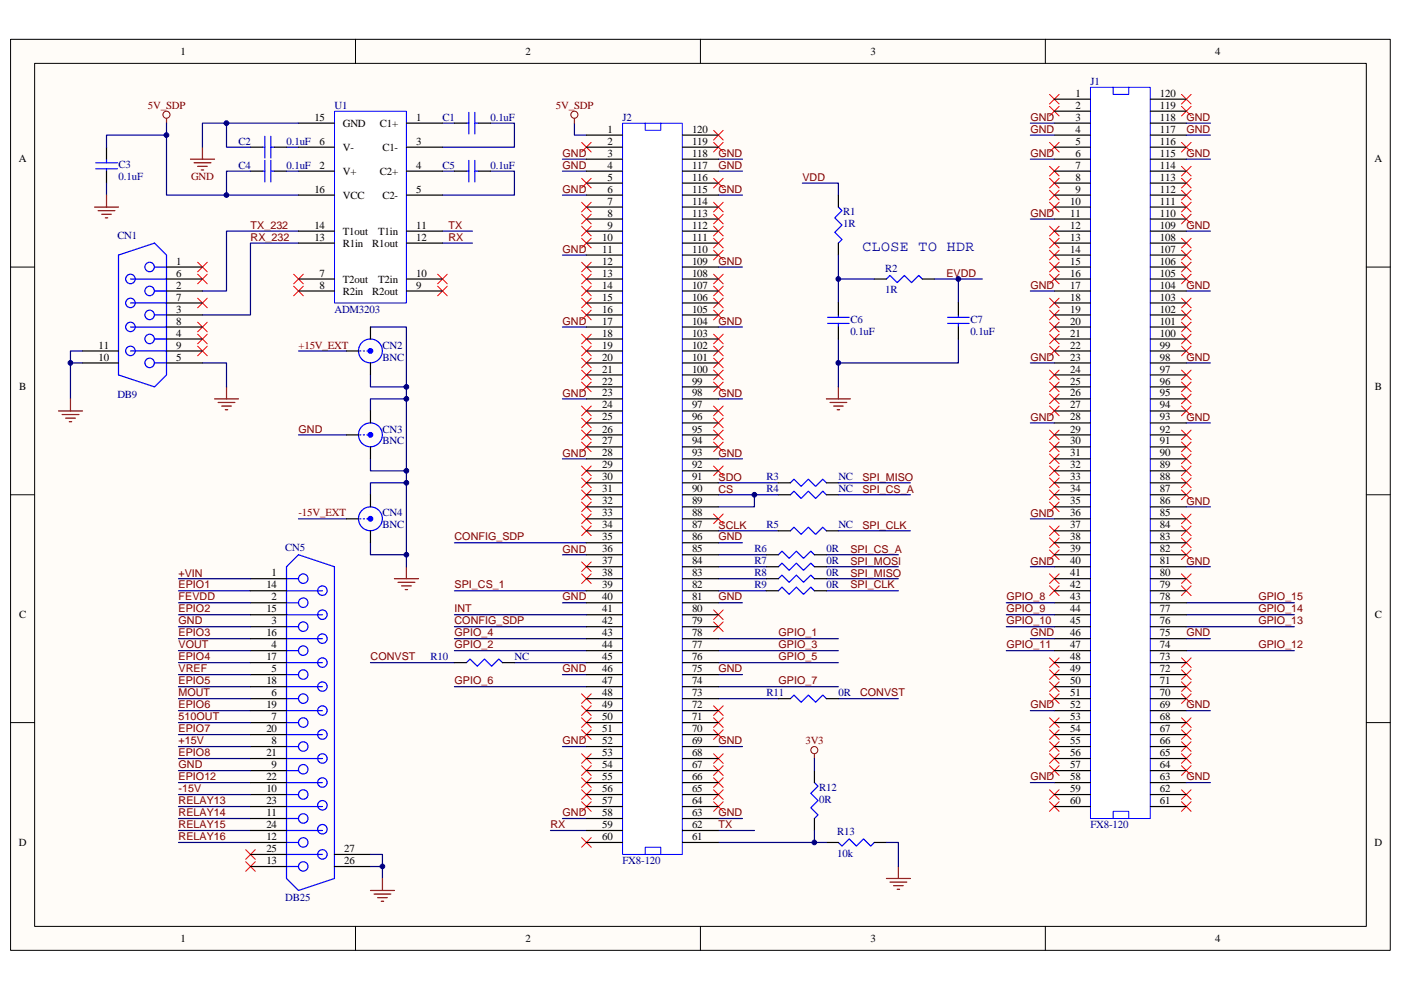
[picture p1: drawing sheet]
<svg xmlns="http://www.w3.org/2000/svg" width="297mm" height="210mm" viewBox="0 0 297 210" stroke-linecap="round" stroke-linejoin="round" font-family="sans-serif">
<path d="M2.3 8.4h292.5v193.2h-292.5z" fill="#fffcf8"/>
<path d="M2.2 8.3h292.6v193.3h-292.6z" fill="none" stroke="#000" stroke-width=".21"/>
<path d="M7.4 13.5h282.3v183h-282.3z" fill="#fffcf8"/>
<g fill="none" stroke="#000" stroke-width=".21">
<path d="M7.3 13.4h282.4v183.1h-282.4zM75.4 8.3v5.1M148.5 8.3v5.1M221.6 8.3v5.1M2.2 56.6h5.1M289.7 56.6h5.1M2.2 104.9h5.1M289.7 104.9h5.1M2.2 153.3h5.1M289.7 153.3h5.1M75.4 196.5v5.1M148.5 196.5v5.1"/>
<path d="M221.6 196.5v5.1"/>
</g>
<path d="M213.4 138h10.1M251.5 138h22.9M251.5 132.9h22.9M251.5 130.4h22.9M251.5 127.8h22.9" fill="none" stroke="#000080" stroke-width=".25"/>
<g fill="none" stroke="#f00" stroke-width=".21">
<path d="M222.5 20l2.1 2.1M222.5 22.6l2.1 2M222.5 30.2l2.1 2M222.5 35.3l2.1 2M222.5 37.8l2.1 2.1M224.6 20l-2.1 2.1M224.6 22.6l-2.1 2M224.6 30.2l-2.1 2M224.6 35.3l-2.1 2M224.6 37.8l-2.1 2.1M250.5 22.6l2 2M250.5 20l2 2.1"/>
<path d="M250.5 37.8l2 2.1M250.5 35.3l2 2M250.5 30.2l2 2M252.5 22.6l-2 2M252.5 20l-2 2.1M252.5 37.8l-2 2.1M252.5 35.3l-2 2M252.5 30.2l-2 2M222.5 40.4l2.1 2M222.5 42.9l2.1 2M222.5 48l2.1 2M222.5 50.5l2.1 2.1"/>
<path d="M222.5 53.1l2.1 2M222.5 55.6l2.1 2.1M222.5 58.2l2.1 2M224.6 40.4l-2.1 2M224.6 42.9l-2.1 2M224.6 58.2l-2.1 2M224.6 48l-2.1 2M224.6 50.5l-2.1 2.1M224.6 53.1l-2.1 2M224.6 55.6l-2.1 2.1M250.5 42.9l2 2M250.5 40.4l2 2"/>
<path d="M250.5 45.4l2 2.1M250.5 50.5l2 2.1M250.5 53.1l2 2M250.5 55.6l2 2.1M250.5 58.2l2 2M252.5 42.9l-2 2M252.5 40.4l-2 2M252.5 45.4l-2 2.1M252.5 50.5l-2 2.1M252.5 53.1l-2 2M252.5 55.6l-2 2.1M252.5 58.2l-2 2"/>
<path d="M222.5 63.2l2.1 2.1M222.5 65.8l2.1 2M222.5 68.3l2.1 2.1M222.5 70.9l2.1 2M222.5 73.4l2.1 2.1M222.5 78.5l2.1 2M224.6 70.9l-2.1 2M224.6 68.3l-2.1 2.1M224.6 63.2l-2.1 2.1M224.6 65.8l-2.1 2M224.6 73.4l-2.1 2.1M224.6 78.5l-2.1 2"/>
<path d="M250.5 78.5l2 2M250.5 63.2l2 2.1M250.5 65.8l2 2M250.5 68.3l2 2.1M250.5 70.9l2 2M250.5 73.4l2 2.1M252.5 63.2l-2 2.1M252.5 68.3l-2 2.1M252.5 70.9l-2 2M252.5 73.4l-2 2.1M252.5 78.5l-2 2M252.5 65.8l-2 2"/>
<path d="M222.5 81l2.1 2.1M222.5 83.6l2.1 2M222.5 86.1l2.1 2.1M222.5 91.2l2.1 2.1M222.5 93.8l2.1 2M222.5 96.3l2.1 2M222.5 98.8l2.1 2.1M224.6 81l-2.1 2.1M224.6 83.6l-2.1 2M224.6 86.1l-2.1 2.1M224.6 91.2l-2.1 2.1M224.6 93.8l-2.1 2"/>
<path d="M224.6 96.3l-2.1 2M224.6 98.8l-2.1 2.1M250.5 96.3l2 2M250.5 98.8l2 2.1M250.5 91.2l2 2.1M250.5 93.8l2 2M250.5 81l2 2.1M250.5 83.6l2 2M250.5 86.1l2 2.1M252.5 83.6l-2 2M252.5 93.8l-2 2M252.5 91.2l-2 2.1"/>
<path d="M252.5 96.3l-2 2M252.5 98.8l-2 2.1M252.5 81l-2 2.1M252.5 86.1l-2 2.1M222.5 101.4l2.1 2M222.5 103.9l2.1 2.1M222.5 106.5l2.1 2M222.5 111.6l2.1 2M222.5 114.1l2.1 2M222.5 116.6l2.1 2.1M224.6 101.4l-2.1 2M224.6 103.9l-2.1 2.1"/>
<path d="M224.6 106.5l-2.1 2M224.6 111.6l-2.1 2M224.6 114.1l-2.1 2M224.6 116.6l-2.1 2.1M250.5 101.4l2 2M250.5 116.6l2 2.1M250.5 114.1l2 2M250.5 111.6l2 2M250.5 109l2 2.1M250.5 103.9l2 2.1M252.5 116.6l-2 2.1M252.5 114.1l-2 2"/>
<path d="M252.5 111.6l-2 2M252.5 109l-2 2.1M252.5 101.4l-2 2M252.5 103.9l-2 2.1M222.5 121.7l2.1 2.1M222.5 124.3l2.1 2M222.5 139.5l2.1 2.1M224.6 121.7l-2.1 2.1M224.6 124.3l-2.1 2M224.6 139.5l-2.1 2.1M250.5 139.5l2 2.1M250.5 124.3l2 2"/>
<path d="M250.5 121.7l2 2.1M252.5 139.5l-2 2.1M252.5 124.3l-2 2M252.5 121.7l-2 2.1M222.5 142.1l2.1 2M222.5 144.6l2.1 2.1M222.5 147.2l2.1 2M222.5 152.3l2.1 2M222.5 154.8l2.1 2M222.5 157.3l2.1 2.1M222.5 159.9l2.1 2M224.6 142.1l-2.1 2"/>
<path d="M224.6 144.6l-2.1 2.1M224.6 147.2l-2.1 2M224.6 152.3l-2.1 2M224.6 154.8l-2.1 2M224.6 157.3l-2.1 2.1M224.6 159.9l-2.1 2M250.5 152.3l2 2M250.5 154.8l2 2M250.5 157.3l2 2.1M250.5 159.9l2 2M250.5 142.1l2 2M250.5 144.6l2 2.1"/>
<path d="M250.5 147.2l2 2M252.5 152.3l-2 2M252.5 154.8l-2 2M252.5 157.3l-2 2.1M252.5 159.9l-2 2M252.5 142.1l-2 2M252.5 144.6l-2 2.1M252.5 147.2l-2 2M222.5 162.4l2.1 2.1M222.5 167.5l2.1 2M222.5 170.1l2.1 2M224.6 162.4l-2.1 2.1"/>
<path d="M224.6 167.5l-2.1 2M224.6 170.1l-2.1 2M250.5 170.1l2 2M250.5 167.5l2 2M250.5 162.4l2 2.1M252.5 170.1l-2 2M252.5 167.5l-2 2M252.5 162.4l-2 2.1"/>
</g>
<path d="M231.2 18.5h12.7v155.1h-12.7z" fill="#fff"/>
<path d="M231.2 18.5h12.7v155.1h-12.7zM236 18.5v1.5h3.3v-1.5M236 173.6v-1.5h3.3v1.5" fill="none" stroke="#00f" stroke-width=".21"/>
<g fill="none" stroke="#000" stroke-width=".25">
<path d="M22.6 31.2v2.6M22.6 36.3v2.5M53.1 31.2h2.5M53.1 36.3h2.5M58.2 31.2h2.5M58.2 36.3h2.5M96.3 26.1h2.6M96.3 36.3h2.6M101.4 26.1h2.6M101.4 36.3h2.6M223.5 21h7.7M223.5 23.6h7.7"/>
<path d="M223.5 26.1h7.7M223.5 28.7h7.7M223.5 31.2h7.7M223.5 33.8h7.7M223.5 36.3h7.7M223.5 38.8h7.7M243.9 21h7.6M243.9 23.6h7.6M243.9 26.1h7.6M243.9 28.7h7.6M243.9 31.2h7.6M243.9 33.8h7.6"/>
<path d="M243.9 36.3h7.6M243.9 38.8h7.6M223.5 41.4h7.7M223.5 43.9h7.7M223.5 46.5h7.7M223.5 49h7.7M223.5 51.6h7.7M223.5 54.1h7.7M223.5 56.6h7.7M223.5 59.2h7.7M243.9 41.4h7.6M243.9 43.9h7.6"/>
<path d="M243.9 46.5h7.6M243.9 49h7.6M243.9 51.6h7.6M243.9 54.1h7.6M243.9 56.6h7.6M243.9 59.2h7.6M223.5 61.7h7.7M223.5 64.3h7.7M223.5 66.8h7.7M223.5 69.4h7.7M223.5 71.9h7.7M223.5 74.4h7.7"/>
<path d="M223.5 77h7.7M223.5 79.5h7.7M243.9 61.7h7.6M243.9 64.3h7.6M243.9 66.8h7.6M243.9 69.4h7.6M243.9 71.9h7.6M243.9 74.4h7.6M243.9 77h7.6M243.9 79.5h7.6M223.5 82.1h7.7M223.5 84.6h7.7"/>
<path d="M223.5 87.2h7.7M223.5 89.7h7.7M223.5 92.2h7.7M223.5 94.8h7.7M223.5 97.3h7.7M223.5 99.9h7.7M243.9 82.1h7.6M243.9 84.6h7.6M243.9 87.2h7.6M243.9 89.7h7.6M243.9 92.2h7.6M243.9 94.8h7.6"/>
<path d="M243.9 97.3h7.6M243.9 99.9h7.6M162.5 117.7h2.5M165 102.4h2.6M165 104.9h2.6M165 112.6h2.6M172.7 117.7h2.5M175.2 102.4h2.6M175.2 104.9h2.6M175.2 112.6h2.6M223.5 102.4h7.7M223.5 104.9h7.7"/>
<path d="M223.5 107.5h7.7M223.5 110h7.7M223.5 112.6h7.7M223.5 115.1h7.7M223.5 117.7h7.7M243.9 102.4h7.6M243.9 104.9h7.6M243.9 107.5h7.6M243.9 110h7.6M243.9 112.6h7.6M243.9 115.1h7.6M243.9 117.7h7.6"/>
<path d="M162.5 120.2h2.5M162.5 122.7h2.5M162.5 125.3h2.5M172.7 120.2h2.5M172.7 122.7h2.5M172.7 125.3h2.5M223.5 120.2h7.7M223.5 122.7h7.7M223.5 125.3h7.7M223.5 127.8h7.7M223.5 130.4h7.7M223.5 132.9h7.7"/>
<path d="M223.5 135.5h7.7M223.5 138h7.7M243.9 120.2h7.6M243.9 122.7h7.6M243.9 125.3h7.6M243.9 127.8h7.6M243.9 130.4h7.6M243.9 132.9h7.6M243.9 135.5h7.6M243.9 138h7.6M96.3 140.5h2.6M106.5 140.5h2.6"/>
<path d="M165 148.2h2.6M175.2 148.2h2.6M223.5 140.5h7.7M223.5 143.1h7.7M223.5 145.6h7.7M223.5 148.2h7.7M223.5 150.7h7.7M223.5 153.3h7.7M223.5 155.8h7.7M223.5 158.3h7.7M243.9 140.5h7.6M243.9 143.1h7.6"/>
<path d="M243.9 145.6h7.6M243.9 148.2h7.6M243.9 150.7h7.6M243.9 153.3h7.6M243.9 155.8h7.6M243.9 158.3h7.6M172.7 163.4v2.6M172.7 173.6v2.5M175.2 178.7h2.6M185.4 178.7h2.5M223.5 160.9h7.7M223.5 163.4h7.7"/>
<path d="M223.5 166h7.7M223.5 168.5h7.7M223.5 171.1h7.7M243.9 160.9h7.6M243.9 163.4h7.6M243.9 166h7.6M243.9 168.5h7.6M243.9 171.1h7.6"/>
</g>
<g fill="none" stroke="#000080" stroke-width=".25">
<path d="M22.6 38.8v2.6M35.3 26.1v15.3h28M35.3 28.7h-12.7v2.5M48 26.1h-5.1v5.1M60.7 31.2h2.6M93.8 26.1h2.5M93.8 36.3h2.5M104 36.3h5.1v5.1h-15.3M104 26.1h5.1v5.1h-15.3M119.2 33.8h5.1M119.2 36.3h5.1M121.8 26.1v2.6h2.5"/>
<path d="M152.3 33.8h5.1M152.3 36.3h5.1M218.5 33.8h5M218.5 28.7h5M218.5 26.1h5M251.5 33.8h5.1M251.5 28.7h5.1M251.5 26.1h5.1M63.3 49h-15.3v12.7h-5.1M63.3 51.6h-10.2v15.2h-10.2M93.8 49h6.4M93.8 51.6h6.4"/>
<path d="M119.2 41.4h5.1M119.2 54.1h5.1M152.3 41.4h5.1M152.3 56.6h5.1M218.5 46.5h5M251.5 49h5.1M42.9 77h5.1v5.1M119.2 69.4h5.1M152.3 69.4h5.1M218.5 77h5M218.5 61.7h5M251.5 77h5.1"/>
<path d="M251.5 61.7h5.1M119.2 84.6h5.1M119.2 97.3h5.1M152.3 84.6h5.1M152.3 97.3h5.1M218.5 89.7h5M251.5 89.7h5.1M96.3 115.1h28M119.2 117.7h5.1M152.3 112.6h12.7M152.3 102.4h12.7M152.3 117.7h10.2"/>
<path d="M152.3 115.1h5.1M160 104.9h5M175.2 117.7h15.3M177.8 112.6h15.2M177.8 102.4h15.2M177.8 104.9h15.2M218.5 110h5M251.5 107.5h5.1M96.3 132.9h28M96.3 135.5h28M96.3 125.3h28M96.3 138h28"/>
<path d="M119.2 127.8h5.1M152.3 135.5h25.5M152.3 138h25.5M152.3 120.2h10.2M152.3 125.3h10.2M152.3 122.7h10.2M152.3 127.8h5.1M175.2 120.2h15.3M175.2 125.3h15.3M175.2 122.7h15.3M213.4 132.9h10.1M213.4 130.4h10.1"/>
<path d="M213.4 127.8h10.1M218.5 135.5h5M218.5 120.2h5M251.5 135.5h5.1M251.5 120.2h5.1M78.5 140.5h17.8M96.3 145.6h28M109.1 140.5h15.2M119.2 143.1h5.1M119.2 158.3h5.1M152.3 145.6h25.5M152.3 140.5h25.5"/>
<path d="M152.3 148.2h12.7M152.3 143.1h5.1M152.3 158.3h5.1M177.8 148.2h12.7M218.5 150.7h5M251.5 150.7h5.1M116.7 176.1h7.6M119.2 173.6h5.1M152.3 173.6h5.1M152.3 176.1h7.7M172.7 160.9v2.5M172.7 178.7h2.5"/>
<path d="M187.9 178.7h2.6v5.1M218.5 166h5M251.5 166h5.1"/>
</g>
<g fill="none" stroke="#800000" stroke-width=".21">
<circle cx="35.3" cy="24.3" r=".75"/>
<circle cx="121.8" cy="24.3" r=".75"/>
<circle cx="172.6" cy="159.1" r=".75"/>
</g>
<g fill="none" stroke="#800000" stroke-width=".25">
<path d="M35.3 25.1v1M40.4 33.8h5.1M41.1 34.5h3.6M41.9 35.3h2M42.7 36h.5M42.9 31.2v2.6M121.8 25.1v1M20 43.9h5.1M20.8 44.7h3.6M21.6 45.4h2M22.3 46.2h.5M22.6 41.4v2.5"/>
<path d="M45.5 84.6h5.1M46.2 85.4h3.6M47 86.1h2M47.8 86.9h.5M48 82.1v2.5M172.7 159.9v1M187.9 186.3h5.1M188.7 187.1h3.6M189.5 187.9h2M190.2 188.6h.5M190.5 183.8v2.5"/>
</g>
<g fill="none" stroke="#00f" stroke-width=".25">
<path d="M20.3 34.5h4.6M20.3 35.8h4.6M22.6 33.8v.7M22.6 35.8v.5M55.6 31.2h.6M55.6 36.3h.6M56.2 28.9v4.6M56.2 34v4.6M57.4 31.2h.8M57.4 36.3h.8M57.4 28.9v4.6M57.4 34v4.6"/>
<path d="M98.9 26.1h.5M98.9 36.3h.5M99.4 23.8v4.6M99.4 34v4.6M100.7 23.8v4.6M100.7 34v4.6M100.7 26.1h.7M100.7 36.3h.7M165 117.7l.8-.8 1.5 1.5 1.5-1.5 1.6 1.5 1.5-1.5 .8 .8M167.6 102.4l.7-.8 1.6 1.6 1.5-1.6 1.5 1.6 1.6-1.6 .7 .8M167.6 104.9l.7-.7 1.6 1.5 1.5-1.5 1.5 1.5 1.6-1.5 .7 .7M167.6 112.6l.7-.8 1.6 1.5 1.5-1.5 1.5 1.5 1.6-1.5 .7 .8"/>
<path d="M165 120.2l.8-.8 1.5 1.6 1.5-1.6 1.6 1.6 1.5-1.6 .8 .8M165 122.7l.8-.7 1.5 1.5 1.5-1.5 1.6 1.5 1.5-1.5 .8 .7M165 125.3l.8-.8 1.5 1.6 1.5-1.6 1.6 1.6 1.5-1.6 .8 .8M98.9 140.5l.7-.7 1.6 1.5 1.5-1.5 1.5 1.5 1.6-1.5 .7 .7M167.6 148.2l.7-.8 1.6 1.5 1.5-1.5 1.5 1.5 1.6-1.5 .7 .8M172.7 166l.7 .8-1.5 1.5 1.5 1.5-1.5 1.5 1.5 1.5-.7 .8M177.8 178.7l.7 .8 1.5-1.6 1.6 1.6 1.5-1.6 1.5 1.6 .8-.8"/>
</g>
<g fill="none" stroke="#f00" stroke-width=".21">
<path d="M123.3 30.2l2 2M123.3 37.8l2 2.1M125.3 30.2l-2 2M125.3 37.8l-2 2.1M151.3 37.8l2 2.1M151.3 30.2l2 2M151.3 27.6l2 2.1M153.3 37.8l-2 2.1M153.3 30.2l-2 2M153.3 27.6l-2 2.1M41.9 55.6l2 2.1M41.9 58.2l2 2"/>
<path d="M43.9 55.6l-2 2.1M43.9 58.2l-2 2M62.3 58.2l2 2M64.3 58.2l-2 2M92.8 58.2l2 2M94.8 58.2l-2 2M123.3 42.9l2 2M123.3 45.4l2 2.1M123.3 48l2 2M123.3 50.5l2 2.1M123.3 55.6l2 2.1M123.3 58.2l2 2"/>
<path d="M125.3 42.9l-2 2M125.3 45.4l-2 2.1M125.3 48l-2 2M125.3 50.5l-2 2.1M125.3 55.6l-2 2.1M125.3 58.2l-2 2M151.3 58.2l2 2M151.3 53.1l2 2M151.3 50.5l2 2.1M151.3 48l2 2M151.3 45.4l2 2.1M151.3 42.9l2 2"/>
<path d="M153.3 42.9l-2 2M153.3 45.4l-2 2.1M153.3 50.5l-2 2.1M153.3 58.2l-2 2M153.3 53.1l-2 2M153.3 48l-2 2M41.9 63.2l2 2.1M41.9 68.3l2 2.1M41.9 70.9l2 2M41.9 73.4l2 2.1M43.9 63.2l-2 2.1M43.9 68.3l-2 2.1"/>
<path d="M43.9 70.9l-2 2M43.9 73.4l-2 2.1M62.3 60.7l2 2M64.3 60.7l-2 2M92.8 60.7l2 2M94.8 60.7l-2 2M123.3 60.7l2 2M123.3 63.2l2 2.1M123.3 65.8l2 2M123.3 70.9l2 2M123.3 73.4l2 2.1M123.3 76l2 2"/>
<path d="M123.3 78.5l2 2M125.3 60.7l-2 2M125.3 63.2l-2 2.1M125.3 65.8l-2 2M125.3 70.9l-2 2M125.3 73.4l-2 2.1M125.3 76l-2 2M125.3 78.5l-2 2M151.3 78.5l2 2M151.3 76l2 2M151.3 73.4l2 2.1M151.3 70.9l2 2"/>
<path d="M151.3 65.8l2 2M151.3 63.2l2 2.1M151.3 60.7l2 2M153.3 63.2l-2 2.1M153.3 70.9l-2 2M153.3 73.4l-2 2.1M153.3 78.5l-2 2M153.3 76l-2 2M153.3 65.8l-2 2M153.3 60.7l-2 2M123.3 81l2 2.1M123.3 86.1l2 2.1"/>
<path d="M123.3 88.7l2 2M123.3 91.2l2 2.1M123.3 93.8l2 2M123.3 98.8l2 2.1M125.3 81l-2 2.1M125.3 86.1l-2 2.1M125.3 88.7l-2 2M125.3 91.2l-2 2.1M125.3 93.8l-2 2M125.3 98.8l-2 2.1M151.3 98.8l2 2.1M151.3 93.8l2 2"/>
<path d="M151.3 91.2l2 2.1M151.3 88.7l2 2M151.3 86.1l2 2.1M151.3 81l2 2.1M153.3 81l-2 2.1M153.3 98.8l-2 2.1M153.3 93.8l-2 2M153.3 91.2l-2 2.1M153.3 88.7l-2 2M153.3 86.1l-2 2.1M123.3 101.4l2 2M123.3 103.9l2 2.1"/>
<path d="M123.3 106.5l2 2M123.3 111.6l2 2M123.3 109l2 2.1M123.3 119.2l2 2M125.3 101.4l-2 2M125.3 103.9l-2 2.1M125.3 106.5l-2 2M125.3 111.6l-2 2M125.3 109l-2 2.1M125.3 119.2l-2 2M151.3 109l2 2.1M153.3 109l-2 2.1"/>
<path d="M123.3 121.7l2 2.1M125.3 121.7l-2 2.1M151.3 131.9l2 2M151.3 129.4l2 2M153.3 131.9l-2 2M153.3 129.4l-2 2M123.3 147.2l2 2M123.3 149.7l2 2M123.3 152.3l2 2M123.3 154.8l2 2M123.3 159.9l2 2M125.3 147.2l-2 2"/>
<path d="M125.3 149.7l-2 2M125.3 152.3l-2 2M125.3 154.8l-2 2M125.3 159.9l-2 2M151.3 159.9l2 2M151.3 154.8l2 2M151.3 152.3l2 2M151.3 149.7l2 2M153.3 159.9l-2 2M153.3 154.8l-2 2M153.3 152.3l-2 2M153.3 149.7l-2 2"/>
<path d="M123.3 162.4l2 2.1M123.3 165l2 2M123.3 167.5l2 2M123.3 170.1l2 2M123.3 177.7l2 2M125.3 162.4l-2 2.1M125.3 165l-2 2M125.3 167.5l-2 2M125.3 170.1l-2 2M125.3 177.7l-2 2M151.3 170.1l2 2M151.3 167.5l2 2"/>
<path d="M151.3 165l2 2M151.3 162.4l2 2.1M153.3 170.1l-2 2M153.3 167.5l-2 2M153.3 165l-2 2M153.3 162.4l-2 2.1"/>
</g>
<path d="M70.9 23.6h15.3v40.7h-15.3z" fill="#fff"/>
<path d="M70.9 23.6h15.3v40.7h-15.3z" fill="none" stroke="#00f" stroke-width=".21"/>
<g fill="none" stroke="#000" stroke-width=".25">
<path d="M63.3 36.3h7.6M63.3 31.2h7.6M63.3 26.1h7.6M86.2 36.3h7.6M86.2 31.2h7.6M86.2 26.1h7.6M63.3 59.2h7.6M63.3 51.6h7.6M63.3 49h7.6M63.3 41.4h7.6M86.2 59.2h7.6M86.2 51.6h7.6"/>
<path d="M86.2 49h7.6M86.2 41.4h7.6M177.8 41.4v2.5M177.8 51.6v2.5M185.4 59.2h2.5M195.6 59.2h2.5M63.3 61.7h7.6M73.5 74.4h2.5M78.5 69.4v2.5M78.5 77v2.5M86.2 61.7h7.6M177.8 64.3v2.5"/>
<path d="M177.8 69.4v2.5M203.2 64.3v2.5M203.2 69.4v2.5M73.5 92.2h2.5M78.5 87.2v2.5M78.5 94.8v2.5M73.5 110h2.5M78.5 104.9v2.6M78.5 112.6v2.5"/>
</g>
<g fill="none" stroke="#000080" stroke-width=".25">
<path d="M53.1 36.3h-5.1v5.1M60.7 36.3h2.6M63.3 26.1h-15.3v5.1h5.1M170.1 38.8h7.7v2.6M177.8 54.1v5.1h7.6M177.8 59.2v5.1M198.1 59.2h10.2M203.2 59.2v5.1M63.3 74.4h10.2M78.5 79.5v2.6h7.7M78.5 69.4h7.7v50.8M177.8 71.9v10.2"/>
<path d="M203.2 71.9v5.1h-25.4M63.3 92.2h10.2M78.5 97.3v2.6h7.7M86.2 84.6h-7.7v2.6M63.3 110h10.2M78.5 115.1v2.6h7.7M86.2 102.4h-7.7v2.5M152.3 104.9h7.7v2.6h-7.7M37.8 135.5h15.3M37.8 130.4h15.3M37.8 155.8h15.3M37.8 140.5h15.3"/>
<path d="M37.8 145.6h15.3M37.8 150.7h15.3M37.8 173.6h15.3M37.8 178.7h15.3M37.8 160.9h15.3M37.8 166h15.3M37.8 171.1h15.3M37.8 176.1h15.3M172.7 176.1v2.6h-20.4"/>
</g>
<path d="M52.1 182.8l2 2M54.1 182.8l-2 2" fill="none" stroke="#f00" stroke-width=".21"/>
<path d="M175.2 84.6h5.1M176 85.4h3.5M176.7 86.1h2.1M177.5 86.9h.5M177.8 82.1v2.5M83.6 122.7h5.1M84.4 123.5h3.6M85.2 124.3h2M85.9 125.1h.5M86.2 120.2v2.5" fill="none" stroke="#800000" stroke-width=".25"/>
<g fill="none" stroke="#00f" stroke-width=".25">
<path d="M177.8 43.9l.7 .8-1.5 1.5 1.5 1.5-1.5 1.6 1.5 1.5-.7 .8M187.9 59.2l.8-.8 1.5 1.5 1.5-1.5 1.6 1.5 1.5-1.5 .8 .8M76.3 74.4h.2M77 74.4h.3M77.8 74.4h.2M175.5 68.6h4.5M175.5 67.3h4.5M177.8 66.8v.5M177.8 68.6v.8M200.9 68.6h4.6M200.9 67.3h4.6M203.2 66.8v.5"/>
<path d="M203.2 68.6v.8M76.3 92.2h.2M77 92.2h.3M77.8 92.2h.2M76.3 110h.2M77 110h.3M77.8 110h.2"/>
<circle cx="78.5" cy="74.4" r="2.53"/>
<circle cx="78.5" cy="92.2" r="2.53"/>
<circle cx="78.5" cy="110" r="2.53"/>
</g>
<g fill="#00f" stroke="#00f" stroke-width=".25">
<circle cx="78.5" cy="74.4" r=".5"/>
<circle cx="78.5" cy="92.2" r=".5"/>
<circle cx="78.5" cy="110" r=".5"/>
</g>
<path d="M132 26.2h12.7v155h-12.7z" fill="#fff"/>
<path d="M132 26.1h12.7v155.1h-12.7zM136.8 26.1v1.5h3.3v-1.5M136.8 181.2v-1.5h3.3v1.5" fill="none" stroke="#00f" stroke-width=".21"/>
<g fill="none" stroke="#000" stroke-width=".25">
<path d="M124.3 28.7h7.7M124.3 31.2h7.7M124.3 33.8h7.7M124.3 36.3h7.7M124.3 38.8h7.7M144.7 28.7h7.6M144.7 31.2h7.6M144.7 33.8h7.6M144.7 36.3h7.6M144.7 38.8h7.6M35.3 56.6h7.6M35.3 59.2h7.6"/>
<path d="M124.3 41.4h7.7M124.3 43.9h7.7M124.3 46.5h7.7M124.3 49h7.7M124.3 51.6h7.7M124.3 54.1h7.7M124.3 56.6h7.7M124.3 59.2h7.7M144.7 41.4h7.6M144.7 43.9h7.6M144.7 46.5h7.6M144.7 49h7.6"/>
<path d="M144.7 51.6h7.6M144.7 54.1h7.6M144.7 56.6h7.6M144.7 59.2h7.6M17.5 74.4h7.6M17.5 77h7.6M35.3 61.7h7.6M35.3 64.3h7.6M35.3 66.8h7.6M35.3 69.4h7.6M35.3 71.9h7.6M35.3 74.4h7.6"/>
<path d="M35.3 77h7.6M124.3 61.7h7.7M124.3 64.3h7.7M124.3 66.8h7.7M124.3 69.4h7.7M124.3 71.9h7.7M124.3 74.4h7.7M124.3 77h7.7M124.3 79.5h7.7M144.7 61.7h7.6M144.7 64.3h7.6M144.7 66.8h7.6"/>
<path d="M144.7 69.4h7.6M144.7 71.9h7.6M144.7 74.4h7.6M144.7 77h7.6M144.7 79.5h7.6M124.3 82.1h7.7M124.3 84.6h7.7M124.3 87.2h7.7M124.3 89.7h7.7M124.3 92.2h7.7M124.3 94.8h7.7M124.3 97.3h7.7"/>
<path d="M124.3 99.9h7.7M144.7 82.1h7.6M144.7 84.6h7.6M144.7 87.2h7.6M144.7 89.7h7.6M144.7 92.2h7.6M144.7 94.8h7.6M144.7 97.3h7.6M144.7 99.9h7.6M124.3 102.4h7.7M124.3 104.9h7.7M124.3 107.5h7.7"/>
<path d="M124.3 110h7.7M124.3 112.6h7.7M124.3 115.1h7.7M124.3 117.7h7.7M144.7 102.4h7.6M144.7 104.9h7.6M144.7 107.5h7.6M144.7 110h7.6M144.7 112.6h7.6M144.7 115.1h7.6M144.7 117.7h7.6M53.1 122.7h7.6"/>
<path d="M53.1 125.3h7.6M53.1 127.8h7.6M53.1 130.4h7.6M53.1 132.9h7.6M53.1 135.5h7.6M53.1 138h7.6M124.3 120.2h7.7M124.3 122.7h7.7M124.3 125.3h7.7M124.3 127.8h7.7M124.3 130.4h7.7M124.3 132.9h7.7"/>
<path d="M124.3 135.5h7.7M124.3 138h7.7M144.7 120.2h7.6M144.7 122.7h7.6M144.7 125.3h7.6M144.7 127.8h7.6M144.7 130.4h7.6M144.7 132.9h7.6M144.7 135.5h7.6M144.7 138h7.6M53.1 140.5h7.6M53.1 143.1h7.6"/>
<path d="M53.1 145.6h7.6M53.1 148.2h7.6M53.1 150.7h7.6M53.1 153.3h7.6M53.1 155.8h7.6M53.1 158.3h7.6M124.3 140.5h7.7M124.3 143.1h7.7M124.3 145.6h7.7M124.3 148.2h7.7M124.3 150.7h7.7M124.3 153.3h7.7"/>
<path d="M124.3 155.8h7.7M124.3 158.3h7.7M144.7 140.5h7.6M144.7 143.1h7.6M144.7 145.6h7.6M144.7 148.2h7.6M144.7 150.7h7.6M144.7 153.3h7.6M144.7 155.8h7.6M144.7 158.3h7.6M53.1 160.9h7.6M53.1 163.4h7.6"/>
<path d="M53.1 166h7.6M53.1 168.5h7.6M53.1 171.1h7.6M53.1 173.6h7.6M53.1 176.1h7.6M53.1 178.7h7.6M124.3 160.9h7.7M124.3 163.4h7.7M124.3 166h7.7M124.3 168.5h7.7M124.3 171.1h7.7M124.3 173.6h7.7"/>
<path d="M124.3 176.1h7.7M124.3 178.7h7.7M144.7 160.9h7.6M144.7 163.4h7.6M144.7 166h7.6M144.7 168.5h7.6M144.7 171.1h7.6M144.7 173.6h7.6M144.7 176.1h7.6M144.7 178.7h7.6M53.1 183.8h7.6M53.1 181.2h7.6"/>
<path d="M70.9 183.8h7.6M70.9 181.2h7.6"/>
</g>
<g fill="none" stroke="#000080" stroke-width=".25">
<path d="M14.9 77h2.6M17.5 74.4h-2.6v10.2M37.8 125.3h15.3M37.8 138h15.3M37.8 132.9h15.3M37.8 127.8h15.3M37.8 122.7h15.3M96.3 130.4h28M37.8 158.3h15.3M37.8 153.3h15.3M37.8 148.2h15.3M37.8 143.1h15.3"/>
<path d="M37.8 168.5h15.3M37.8 163.4h15.3M78.5 181.2h2.6v5.1M78.5 183.8h2.6"/>
</g>
<path d="M52.1 180.2l2 2.1M54.1 180.2l-2 2.1" fill="none" stroke="#f00" stroke-width=".21"/>
<g fill="none" stroke="#00f" stroke-width=".25">
<path d="M25.1 54.1l7.7-2.5 2.5 2.5v25.4l-2.5 2.6-7.7-2.6zM27.7 59.2h7.6M32.8 56.6h2.5M27.7 64.3h7.6M27.7 69.4h7.6M27.7 74.4h7.6M32.8 61.7h2.5M32.8 66.8h2.5M32.8 71.9h2.5M32.8 77h2.5M63.3 117.7l7.6 2.5v66.1l-7.6 2.6-2.6-2.6v-66.1zM60.7 122.7h2.6"/>
<path d="M60.7 125.3h7.7M60.7 127.8h2.6M60.7 130.4h7.7M60.7 132.9h2.6M60.7 135.5h7.7M60.7 138h2.6M60.7 140.5h7.7M60.7 143.1h2.6M60.7 145.6h7.7M60.7 148.2h2.6M60.7 150.7h7.7M60.7 153.3h2.6"/>
<path d="M60.7 155.8h7.7M60.7 158.3h2.6M60.7 160.9h7.7M60.7 163.4h2.6M60.7 166h7.7M60.7 168.5h2.6M60.7 171.1h7.7M60.7 173.6h2.6M60.7 176.1h7.7M60.7 178.7h2.6M60.7 181.2h7.7M60.7 183.8h2.6"/>
<circle cx="27.7" cy="59.2" r="1"/>
<circle cx="31.7" cy="56.6" r="1"/>
<circle cx="27.7" cy="64.3" r="1"/>
<circle cx="27.7" cy="74.4" r="1"/>
<circle cx="27.7" cy="69.3" r="1"/>
<circle cx="31.7" cy="61.7" r="1"/>
<circle cx="31.7" cy="77" r="1"/>
<circle cx="31.7" cy="66.8" r="1"/>
<circle cx="31.7" cy="71.9" r="1"/>
<circle cx="64.3" cy="138" r="1.01"/>
<circle cx="64.3" cy="132.9" r="1.01"/>
<circle cx="64.3" cy="122.7" r="1.01"/>
<circle cx="64.3" cy="127.8" r="1.01"/>
<circle cx="68.4" cy="135.5" r="1.01"/>
<circle cx="68.4" cy="125.3" r="1.01"/>
<circle cx="68.4" cy="130.4" r="1"/>
<circle cx="64.3" cy="158.3" r="1.01"/>
<circle cx="64.3" cy="153.3" r="1.01"/>
<circle cx="64.3" cy="143.1" r="1.01"/>
<circle cx="64.3" cy="148.2" r="1.01"/>
<circle cx="68.4" cy="155.8" r="1.01"/>
<circle cx="68.4" cy="140.5" r="1.01"/>
<circle cx="68.4" cy="150.7" r="1"/>
<circle cx="68.4" cy="145.6" r="1"/>
<circle cx="64.3" cy="173.6" r="1.01"/>
<circle cx="64.3" cy="178.7" r="1.01"/>
<circle cx="64.3" cy="163.2" r="1.01"/>
<circle cx="64.3" cy="168.5" r="1.01"/>
<circle cx="68.4" cy="175.9" r="1.01"/>
<circle cx="68.4" cy="170.8" r="1.01"/>
<circle cx="68.4" cy="160.9" r="1.01"/>
<circle cx="68.4" cy="166" r="1"/>
<circle cx="64.3" cy="183.8" r="1"/>
<circle cx="68.4" cy="181.2" r="1.01"/>
</g>
<path d="M12.4 87.2h5.1M13.2 87.9h3.5M13.9 88.7h2.1M14.7 89.5h.5M14.9 84.6v2.6M78.5 188.9h5.1M79.3 189.6h3.6M80.1 190.4h2M80.8 191.2h.5M81.1 186.3v2.6" fill="none" stroke="#800000" stroke-width=".25"/>
<g fill="#000080" stroke="#000080" stroke-width=".21">
<circle cx="14.9" cy="77" r=".49"/>
<circle cx="35.3" cy="28.7" r=".5"/>
<circle cx="48" cy="41.4" r=".5"/>
<circle cx="48" cy="26.1" r=".5"/>
<circle cx="81.1" cy="183.8" r=".49"/>
<circle cx="86.2" cy="117.7" r=".49"/>
<circle cx="86.2" cy="102.4" r=".49"/>
<circle cx="86.2" cy="99.9" r=".49"/>
<circle cx="86.2" cy="84.6" r=".49"/>
<circle cx="86.2" cy="82.1" r=".49"/>
<circle cx="159.9" cy="104.9" r=".5"/>
<circle cx="172.6" cy="178.7" r=".49"/>
<circle cx="177.7" cy="77" r=".5"/>
<circle cx="177.7" cy="59.2" r=".5"/>
<circle cx="203.2" cy="59.2" r=".5"/>
</g>
<text font-size="3.1" fill="#000080" x="182.9" y="53.2">CLOSE TO HDR</text>
<g font-size="2.3">
<text x="38.3" y="11.6">1</text>
<text x="111.4" y="11.6">2</text>
<text x="184.5" y="11.6">3</text>
<text x="257.7" y="11.6">4</text>
<text x="228" y="20.5">1</text>
<text x="228" y="23.1">2</text>
<text x="245.9" y="20.5">120</text>
<text x="245.9" y="23.1">119</text>
<text x="66.7" y="25.6">15</text>
<text x="72.7" y="26.9">GND</text>
<text x="80.6" y="26.9">C1+</text>
<text x="88.2" y="25.6">1</text>
<text x="128.8" y="28.2">1</text>
<text x="146.7" y="28.2">120</text>
<text x="228" y="25.6">3</text>
<text x="228" y="28.2">4</text>
<text x="245.9" y="25.6">118</text>
<text x="245.9" y="28.2">117</text>
<text x="4" y="34.5">A</text>
<text x="67.8" y="35.8">2</text>
<text x="67.8" y="30.7">6</text>
<text x="72.7" y="32">V-</text>
<text x="81.1" y="32">C1-</text>
<text x="88.2" y="30.7">3</text>
<text x="88.2" y="35.8">4</text>
<text x="128.8" y="30.7">2</text>
<text x="128.8" y="33.3">3</text>
<text x="128.8" y="35.8">4</text>
<text x="146.7" y="30.7">119</text>
<text x="146.7" y="33.3">118</text>
<text x="146.7" y="35.8">117</text>
<text x="228" y="30.7">5</text>
<text x="228" y="33.3">6</text>
<text x="228" y="35.8">7</text>
<text x="245.9" y="30.7">116</text>
<text x="245.9" y="33.3">115</text>
<text x="245.9" y="35.8">114</text>
<text x="291.4" y="34.5">A</text>
<text x="66.7" y="40.9">16</text>
<text x="72.7" y="37.1">V+</text>
<text x="80.6" y="37.1">C2+</text>
<text x="88.2" y="40.9">5</text>
<text x="128.8" y="38.3">5</text>
<text x="128.8" y="40.9">6</text>
<text x="146.7" y="38.3">116</text>
<text x="146.7" y="40.9">115</text>
<text x="228" y="38.3">8</text>
<text x="228" y="40.9">9</text>
<text x="245.9" y="38.3">113</text>
<text x="245.9" y="40.9">112</text>
<text x="72.7" y="42.1">VCC</text>
<text x="81.1" y="42.1">C2-</text>
<text x="128.8" y="43.4">7</text>
<text x="128.8" y="46">8</text>
<text x="146.7" y="43.4">114</text>
<text x="146.7" y="46">113</text>
<text x="226.9" y="43.4">10</text>
<text x="226.9" y="46">11</text>
<text x="245.9" y="43.4">111</text>
<text x="245.9" y="46">110</text>
<text x="66.7" y="51">13</text>
<text x="66.7" y="48.5">14</text>
<text x="72.7" y="52.3">R1in</text>
<text x="72.7" y="49.8">T1out</text>
<text x="78.9" y="52.3">R1out</text>
<text x="80.2" y="49.8">T1in</text>
<text x="88.2" y="51">12</text>
<text x="88.2" y="48.5">11</text>
<text x="127.7" y="51">10</text>
<text x="127.7" y="53.6">11</text>
<text x="128.8" y="48.5">9</text>
<text x="146.7" y="48.5">112</text>
<text x="146.7" y="51">111</text>
<text x="146.7" y="53.6">110</text>
<text x="226.9" y="48.5">12</text>
<text x="226.9" y="51">13</text>
<text x="226.9" y="53.6">14</text>
<text x="245.9" y="48.5">109</text>
<text x="245.9" y="51">108</text>
<text x="245.9" y="53.6">107</text>
<text x="37.4" y="56.1">1</text>
<text x="37.4" y="58.7">6</text>
<text x="67.8" y="58.7">7</text>
<text x="72.7" y="59.9">T2out</text>
<text x="80.2" y="59.9">T2in</text>
<text x="88.2" y="58.7">10</text>
<text x="127.7" y="56.1">12</text>
<text x="127.7" y="58.7">13</text>
<text x="146.7" y="56.1">109</text>
<text x="146.7" y="58.7">108</text>
<text x="226.9" y="56.1">15</text>
<text x="226.9" y="58.7">16</text>
<text x="245.9" y="56.1">106</text>
<text x="245.9" y="58.7">105</text>
<text x="37.4" y="61.2">2</text>
<text x="37.4" y="63.8">7</text>
<text x="67.8" y="61.2">8</text>
<text x="72.7" y="62.5">R2in</text>
<text x="78.9" y="62.5">R2out</text>
<text x="88.2" y="61.2">9</text>
<text x="127.7" y="61.2">14</text>
<text x="127.7" y="63.8">15</text>
<text x="146.7" y="61.2">107</text>
<text x="146.7" y="63.8">106</text>
<text x="226.9" y="61.2">17</text>
<text x="226.9" y="63.8">18</text>
<text x="245.9" y="61.2">104</text>
<text x="245.9" y="63.8">103</text>
<text x="37.4" y="66.3">3</text>
<text x="37.4" y="71.4">4</text>
<text x="37.4" y="68.8">8</text>
<text x="127.7" y="66.3">16</text>
<text x="127.7" y="68.8">17</text>
<text x="127.7" y="71.4">18</text>
<text x="146.7" y="66.3">105</text>
<text x="146.7" y="68.8">104</text>
<text x="146.7" y="71.4">103</text>
<text x="226.9" y="66.3">19</text>
<text x="226.9" y="68.8">20</text>
<text x="226.9" y="71.4">21</text>
<text x="245.9" y="66.3">102</text>
<text x="245.9" y="68.8">101</text>
<text x="245.9" y="71.4">100</text>
<text x="20.9" y="76.5">10</text>
<text x="20.9" y="73.9">11</text>
<text x="37.4" y="76.5">5</text>
<text x="37.4" y="73.9">9</text>
<text x="127.7" y="73.9">19</text>
<text x="127.7" y="76.5">20</text>
<text x="146.7" y="73.9">102</text>
<text x="146.7" y="76.5">101</text>
<text x="226.9" y="73.9">22</text>
<text x="226.9" y="76.5">23</text>
<text x="245.9" y="73.9">99</text>
<text x="245.9" y="76.5">98</text>
<text x="4" y="82.8">B</text>
<text x="127.7" y="79">21</text>
<text x="127.7" y="81.6">22</text>
<text x="146.7" y="79">100</text>
<text x="146.7" y="81.6">99</text>
<text x="226.9" y="79">24</text>
<text x="226.9" y="81.6">25</text>
<text x="245.9" y="79">97</text>
<text x="245.9" y="81.6">96</text>
<text x="291.5" y="82.8">B</text>
<text x="127.7" y="84.1">23</text>
<text x="127.7" y="86.6">24</text>
<text x="127.7" y="89.2">25</text>
<text x="146.7" y="84.1">98</text>
<text x="146.7" y="86.6">97</text>
<text x="146.7" y="89.2">96</text>
<text x="226.9" y="84.1">26</text>
<text x="226.9" y="86.6">27</text>
<text x="226.9" y="89.2">28</text>
<text x="245.9" y="84.1">95</text>
<text x="245.9" y="86.6">94</text>
<text x="245.9" y="89.2">93</text>
<text x="127.7" y="91.7">26</text>
<text x="127.7" y="94.3">27</text>
<text x="146.7" y="91.7">95</text>
<text x="146.7" y="94.3">94</text>
<text x="226.9" y="91.7">29</text>
<text x="226.9" y="94.3">30</text>
<text x="245.9" y="91.7">92</text>
<text x="245.9" y="94.3">91</text>
<text x="127.7" y="96.8">28</text>
<text x="127.7" y="99.4">29</text>
<text x="127.7" y="101.9">30</text>
<text x="146.7" y="96.8">93</text>
<text x="146.7" y="99.4">92</text>
<text x="146.7" y="101.9">91</text>
<text x="226.9" y="96.8">31</text>
<text x="226.9" y="99.4">32</text>
<text x="226.9" y="101.9">33</text>
<text x="245.9" y="96.8">90</text>
<text x="245.9" y="99.4">89</text>
<text x="245.9" y="101.9">88</text>
<text x="127.7" y="104.4">31</text>
<text x="127.7" y="107">32</text>
<text x="146.7" y="104.4">90</text>
<text x="146.7" y="107">89</text>
<text x="226.9" y="104.4">34</text>
<text x="226.9" y="107">35</text>
<text x="245.9" y="104.4">87</text>
<text x="245.9" y="107">86</text>
<text x="127.7" y="109.5">33</text>
<text x="127.7" y="112.1">34</text>
<text x="146.7" y="109.5">88</text>
<text x="146.7" y="112.1">87</text>
<text x="226.9" y="109.5">36</text>
<text x="226.9" y="112.1">37</text>
<text x="245.9" y="109.5">85</text>
<text x="245.9" y="112.1">84</text>
<text x="127.7" y="114.6">35</text>
<text x="127.7" y="117.2">36</text>
<text x="127.7" y="119.7">37</text>
<text x="146.7" y="114.6">86</text>
<text x="146.7" y="117.2">85</text>
<text x="146.7" y="119.7">84</text>
<text x="226.9" y="114.6">38</text>
<text x="226.9" y="117.2">39</text>
<text x="226.9" y="119.7">40</text>
<text x="245.9" y="114.6">83</text>
<text x="245.9" y="117.2">82</text>
<text x="245.9" y="119.7">81</text>
<text x="56.5" y="124.8">14</text>
<text x="57.6" y="122.2">1</text>
<text x="127.7" y="122.2">38</text>
<text x="127.7" y="124.8">39</text>
<text x="146.7" y="122.2">83</text>
<text x="146.7" y="124.8">82</text>
<text x="226.9" y="122.2">41</text>
<text x="226.9" y="124.8">42</text>
<text x="245.9" y="122.2">80</text>
<text x="245.9" y="124.8">79</text>
<text x="4" y="131.1">C</text>
<text x="56.5" y="129.9">15</text>
<text x="57.6" y="127.3">2</text>
<text x="127.7" y="127.3">40</text>
<text x="127.7" y="129.9">41</text>
<text x="146.7" y="127.3">81</text>
<text x="146.7" y="129.9">80</text>
<text x="226.9" y="127.3">43</text>
<text x="226.9" y="129.9">44</text>
<text x="245.9" y="127.3">78</text>
<text x="245.9" y="129.9">77</text>
<text x="291.5" y="131.1">C</text>
<text x="56.5" y="135">16</text>
<text x="57.6" y="132.4">3</text>
<text x="57.6" y="137.5">4</text>
<text x="127.7" y="132.4">42</text>
<text x="127.7" y="135">43</text>
<text x="127.7" y="137.5">44</text>
<text x="146.7" y="132.4">79</text>
<text x="146.7" y="135">78</text>
<text x="146.7" y="137.5">77</text>
<text x="226.9" y="132.4">45</text>
<text x="226.9" y="135">46</text>
<text x="226.9" y="137.5">47</text>
<text x="245.9" y="132.4">76</text>
<text x="245.9" y="135">75</text>
<text x="245.9" y="137.5">74</text>
<text x="56.5" y="140">17</text>
<text x="57.6" y="142.6">5</text>
<text x="127.7" y="140">45</text>
<text x="127.7" y="142.6">46</text>
<text x="146.7" y="140">76</text>
<text x="146.7" y="142.6">75</text>
<text x="226.9" y="140">48</text>
<text x="226.9" y="142.6">49</text>
<text x="245.9" y="140">73</text>
<text x="245.9" y="142.6">72</text>
<text x="56.5" y="145.1">18</text>
<text x="57.6" y="147.7">6</text>
<text x="127.7" y="145.1">47</text>
<text x="127.7" y="147.7">48</text>
<text x="146.7" y="145.1">74</text>
<text x="146.7" y="147.7">73</text>
<text x="226.9" y="145.1">50</text>
<text x="226.9" y="147.7">51</text>
<text x="245.9" y="145.1">71</text>
<text x="245.9" y="147.7">70</text>
<text x="56.5" y="150.2">19</text>
<text x="56.5" y="155.3">20</text>
<text x="57.6" y="152.8">7</text>
<text x="127.7" y="150.2">49</text>
<text x="127.7" y="152.8">50</text>
<text x="127.7" y="155.3">51</text>
<text x="146.7" y="150.2">72</text>
<text x="146.7" y="152.8">71</text>
<text x="146.7" y="155.3">70</text>
<text x="226.9" y="150.2">52</text>
<text x="226.9" y="152.8">53</text>
<text x="226.9" y="155.3">54</text>
<text x="245.9" y="150.2">69</text>
<text x="245.9" y="152.8">68</text>
<text x="245.9" y="155.3">67</text>
<text x="56.5" y="160.4">21</text>
<text x="57.6" y="157.8">8</text>
<text x="127.7" y="157.8">52</text>
<text x="127.7" y="160.4">53</text>
<text x="146.7" y="157.8">69</text>
<text x="146.7" y="160.4">68</text>
<text x="226.9" y="157.8">55</text>
<text x="226.9" y="160.4">56</text>
<text x="245.9" y="157.8">66</text>
<text x="245.9" y="160.4">65</text>
<text x="56.5" y="165.5">22</text>
<text x="57.6" y="162.9">9</text>
<text x="127.7" y="162.9">54</text>
<text x="127.7" y="165.5">55</text>
<text x="146.7" y="162.9">67</text>
<text x="146.7" y="165.5">66</text>
<text x="226.9" y="162.9">57</text>
<text x="226.9" y="165.5">58</text>
<text x="245.9" y="162.9">64</text>
<text x="245.9" y="165.5">63</text>
<text x="56.5" y="168">10</text>
<text x="56.5" y="173.1">11</text>
<text x="56.5" y="170.6">23</text>
<text x="127.7" y="168">56</text>
<text x="127.7" y="170.6">57</text>
<text x="127.7" y="173.1">58</text>
<text x="146.7" y="168">65</text>
<text x="146.7" y="170.6">64</text>
<text x="146.7" y="173.1">63</text>
<text x="226.9" y="168">59</text>
<text x="226.9" y="170.6">60</text>
<text x="245.9" y="168">62</text>
<text x="245.9" y="170.6">61</text>
<text x="4" y="179.4">D</text>
<text x="56.5" y="178.2">12</text>
<text x="56.5" y="175.6">24</text>
<text x="127.7" y="175.6">59</text>
<text x="127.7" y="178.2">60</text>
<text x="146.7" y="175.6">62</text>
<text x="146.7" y="178.2">61</text>
<text x="291.4" y="179.4">D</text>
<text x="56.5" y="183.3">13</text>
<text x="56.5" y="180.7">25</text>
<text x="73" y="183.3">26</text>
<text x="73" y="180.7">27</text>
<text x="38.3" y="199.8">1</text>
<text x="111.4" y="199.8">2</text>
<text x="184.5" y="199.8">3</text>
<text x="257.7" y="199.8">4</text>
</g>
<g font-size="2.3" fill="#000080">
<text x="231.2" y="18">J1</text>
<text x="70.9" y="23.1">U1</text>
<text x="93.8" y="25.6">C1</text>
<text x="104" y="25.6">0.1uF</text>
<text x="132" y="25.6">J2</text>
<text x="25.1" y="35.5">C3</text>
<text x="50.6" y="30.7">C2</text>
<text x="50.6" y="35.8">C4</text>
<text x="60.7" y="30.7">0.1uF</text>
<text x="60.7" y="35.8">0.1uF</text>
<text x="93.8" y="35.8">C5</text>
<text x="104" y="35.8">0.1uF</text>
<text x="25.1" y="38.1">0.1uF</text>
<text x="178.8" y="45.7">R1</text>
<text x="24.9" y="50.8">CN1</text>
<text x="178.8" y="48.2">1R</text>
<text x="187.7" y="57.7">R2</text>
<text x="187.7" y="62.2">1R</text>
<text x="70.9" y="66.3">ADM3203</text>
<text x="180.3" y="68.6">C6</text>
<text x="180.3" y="71.1">0.1uF</text>
<text x="205.7" y="68.6">C7</text>
<text x="205.7" y="71.1">0.1uF</text>
<text x="81.1" y="73.9">CN2</text>
<text x="81.1" y="76.5">BNC</text>
<text x="24.9" y="84.3">DB9</text>
<text x="81.1" y="91.7">CN3</text>
<text x="81.1" y="94.3">BNC</text>
<text x="162.5" y="101.9">R3</text>
<text x="177.8" y="101.9">NC</text>
<text x="162.5" y="104.4">R4</text>
<text x="177.8" y="104.4">NC</text>
<text x="81.1" y="109.5">CN4</text>
<text x="81.1" y="112.1">BNC</text>
<text x="162.5" y="112.1">R5</text>
<text x="177.8" y="112.1">NC</text>
<text x="60.5" y="116.9">CN5</text>
<text x="160" y="117.2">R6</text>
<text x="160" y="119.7">R7</text>
<text x="175.2" y="117.2">0R</text>
<text x="175.2" y="119.7">0R</text>
<text x="160" y="122.2">R8</text>
<text x="160" y="124.8">R9</text>
<text x="175.2" y="122.2">0R</text>
<text x="175.2" y="124.8">0R</text>
<text x="91.3" y="140">R10</text>
<text x="109.1" y="140">NC</text>
<text x="162.5" y="147.7">R11</text>
<text x="177.8" y="147.7">0R</text>
<text x="173.7" y="167.8">R12</text>
<text x="173.7" y="170.3">0R</text>
<text x="177.5" y="177.2">R13</text>
<text x="231.2" y="175.6">FX8-120</text>
<text x="132" y="183.3">FX8-120</text>
<text x="177.5" y="181.7">10k</text>
<text x="60.5" y="191.2">DB25</text>
</g>
<g font-size="2.3" fill="#800000">
<text x="31.4" y="23.1">5V_SDP</text>
<text x="117.9" y="23.1">5V_SDP</text>
<text x="218.5" y="25.7">GND</text>
<text x="218.5" y="28.2">GND</text>
<text x="251.5" y="28.2">GND</text>
<text x="251.5" y="25.7">GND</text>
<text x="119.2" y="35.8">GND</text>
<text x="119.2" y="33.3">GND</text>
<text x="152.3" y="35.8">GND</text>
<text x="152.3" y="33.3">GND</text>
<text x="218.5" y="33.3">GND</text>
<text x="251.5" y="33.3">GND</text>
<text x="40.5" y="38.3">GND</text>
<text x="119.2" y="40.9">GND</text>
<text x="152.3" y="40.9">GND</text>
<text x="170.1" y="38.4">VDD</text>
<text x="218.5" y="46">GND</text>
<text x="53.1" y="48.5">TX_232</text>
<text x="53.1" y="51.1">RX_232</text>
<text x="95.1" y="51.1">RX</text>
<text x="95.1" y="48.5">TX</text>
<text x="119.2" y="53.6">GND</text>
<text x="251.5" y="48.5">GND</text>
<text x="152.3" y="56.2">GND</text>
<text x="200.7" y="58.7">EVDD</text>
<text x="218.5" y="61.3">GND</text>
<text x="251.5" y="61.3">GND</text>
<text x="119.2" y="68.9">GND</text>
<text x="152.3" y="68.9">GND</text>
<text x="63.3" y="73.9">+15V_EXT</text>
<text x="218.5" y="76.5">GND</text>
<text x="251.5" y="76.5">GND</text>
<text x="119.2" y="84.1">GND</text>
<text x="152.3" y="84.1">GND</text>
<text x="218.5" y="89.2">GND</text>
<text x="251.5" y="89.2">GND</text>
<text x="63.3" y="91.8">GND</text>
<text x="119.2" y="96.8">GND</text>
<text x="152.3" y="101.9">SDO</text>
<text x="152.3" y="96.8">GND</text>
<text x="182.9" y="101.9">SPI_MISO</text>
<text x="152.3" y="104.5">CS</text>
<text x="182.9" y="104.5">SPI_CS_A</text>
<text x="251.5" y="107">GND</text>
<text x="63.3" y="109.5">-15V_EXT</text>
<text x="152.3" y="112.1">SCLK</text>
<text x="182.9" y="112.1">SPI_CLK</text>
<text x="218.5" y="109.6">GND</text>
<text x="96.4" y="114.6">CONFIG_SDP</text>
<text x="119.2" y="117.2">GND</text>
<text x="152.3" y="114.6">GND</text>
<text x="180.3" y="119.7">SPI_MOSI</text>
<text x="180.3" y="117.2">SPI_CS_A</text>
<text x="218.5" y="119.7">GND</text>
<text x="251.5" y="119.7">GND</text>
<text x="37.9" y="122.3">+VIN</text>
<text x="37.9" y="124.8">EPIO1</text>
<text x="96.4" y="124.8">SPI_CS_1</text>
<text x="180.3" y="124.8">SPI_CLK</text>
<text x="180.3" y="122.3">SPI_MISO</text>
<text x="37.9" y="127.4">FEVDD</text>
<text x="37.9" y="129.9">EPIO2</text>
<text x="96.4" y="129.9">INT</text>
<text x="119.2" y="127.4">GND</text>
<text x="152.3" y="127.4">GND</text>
<text x="213.4" y="127.4">GPIO_8</text>
<text x="213.4" y="129.9">GPIO_9</text>
<text x="266.8" y="129.9">GPIO_14</text>
<text x="266.8" y="127.4">GPIO_15</text>
<text x="37.9" y="132.4">GND</text>
<text x="37.9" y="137.5">VOUT</text>
<text x="37.9" y="135">EPIO3</text>
<text x="96.4" y="132.4">CONFIG_SDP</text>
<text x="96.4" y="135">GPIO_4</text>
<text x="96.4" y="137.5">GPIO_2</text>
<text x="165.1" y="137.5">GPIO_3</text>
<text x="165.1" y="135">GPIO_1</text>
<text x="213.4" y="132.4">GPIO_10</text>
<text x="213.4" y="137.5">GPIO_11</text>
<text x="218.5" y="135">GND</text>
<text x="251.5" y="135">GND</text>
<text x="266.8" y="137.5">GPIO_12</text>
<text x="266.8" y="132.4">GPIO_13</text>
<text x="37.9" y="142.6">VREF</text>
<text x="37.9" y="140.1">EPIO4</text>
<text x="78.5" y="140.1">CONVST</text>
<text x="119.2" y="142.6">GND</text>
<text x="152.3" y="142.6">GND</text>
<text x="165.1" y="140.1">GPIO_5</text>
<text x="37.9" y="147.7">MOUT</text>
<text x="37.9" y="145.2">EPIO5</text>
<text x="96.4" y="145.2">GPIO_6</text>
<text x="165.1" y="145.2">GPIO_7</text>
<text x="182.3" y="147.7">CONVST</text>
<text x="37.9" y="152.8">510OUT</text>
<text x="37.9" y="150.2">EPIO6</text>
<text x="37.9" y="155.3">EPIO7</text>
<text x="218.5" y="150.2">GND</text>
<text x="251.5" y="150.2">GND</text>
<text x="37.9" y="157.9">+15V</text>
<text x="37.9" y="160.4">EPIO8</text>
<text x="119.2" y="157.9">GND</text>
<text x="152.3" y="157.9">GND</text>
<text x="170.8" y="157.8">3V3</text>
<text x="37.9" y="163">GND</text>
<text x="37.9" y="165.5">EPIO12</text>
<text x="218.5" y="165.5">GND</text>
<text x="251.5" y="165.5">GND</text>
<text x="37.9" y="168">-15V</text>
<text x="37.9" y="170.6">RELAY13</text>
<text x="37.9" y="173.1">RELAY14</text>
<text x="119.2" y="173.1">GND</text>
<text x="152.3" y="173.1">GND</text>
<text x="37.9" y="175.7">RELAY15</text>
<text x="37.9" y="178.2">RELAY16</text>
<text x="116.7" y="175.7">RX</text>
<text x="152.3" y="175.7">TX</text>
</g>
</svg>
